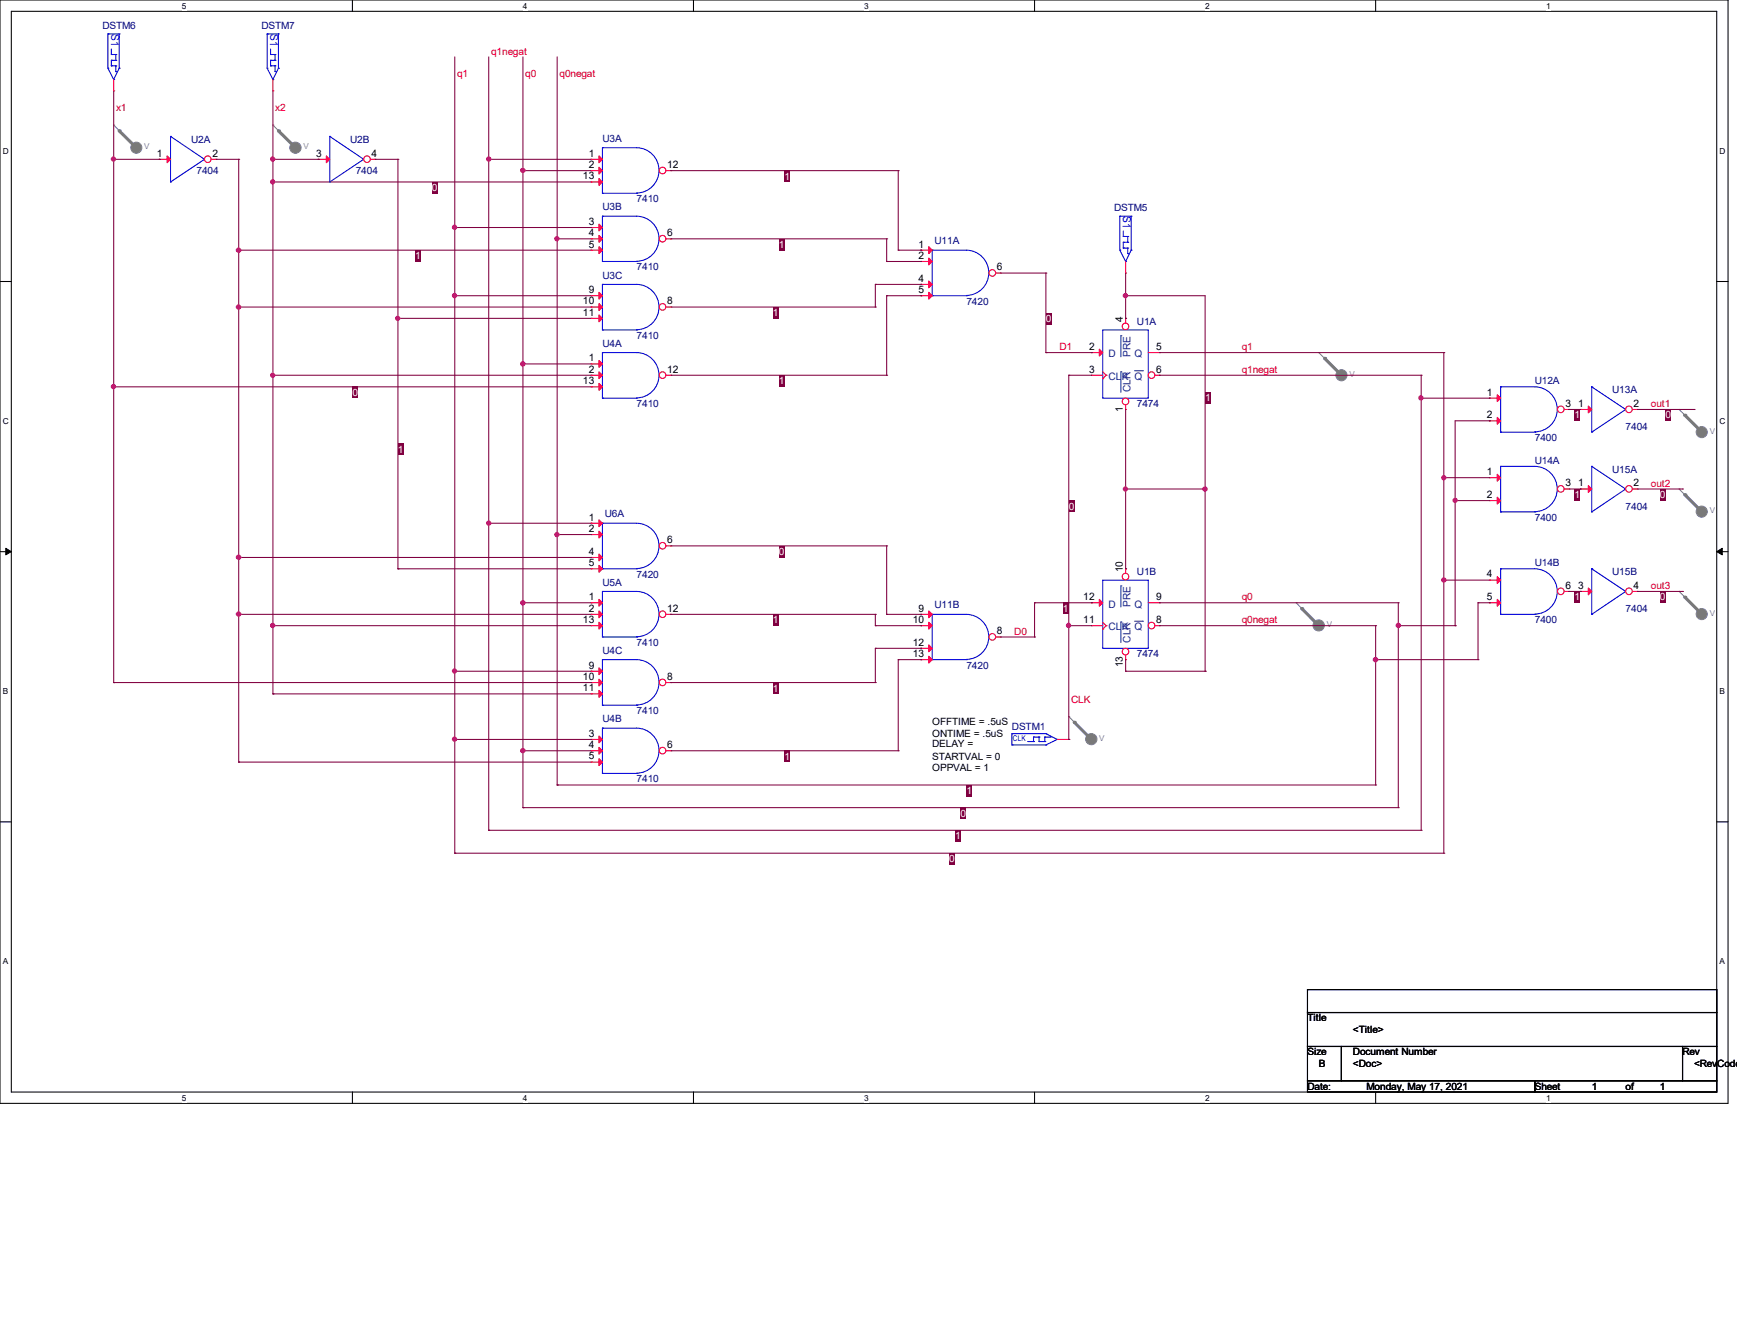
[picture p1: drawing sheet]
<svg xmlns="http://www.w3.org/2000/svg" width="279mm" height="216mm" viewBox="0 0 279 216" stroke-linecap="round" stroke-linejoin="round" font-family="sans-serif">
<path d="M0 0h278v177.4h-278zM1.8 1.8h274.3v173.8h-274.3z" fill="none" stroke="#000" stroke-width=".17"/>
<g fill="#fff">
<path d="M29.3 .2h.7v1.5h-.7z"/>
<path d="M29.3 175.8h.7v1.4h-.7z"/>
</g>
<path d="M56.7 0v1.8M56.7 175.6v1.8" fill="none" stroke="#000" stroke-width=".17"/>
<g fill="#fff">
<path d="M84.1 .2h.7v1.5h-.7z"/>
<path d="M84.1 175.8h.7v1.4h-.7z"/>
</g>
<path d="M111.5 0v1.8M111.5 175.6v1.8" fill="none" stroke="#000" stroke-width=".17"/>
<g fill="#fff">
<path d="M139 .2h.7v1.5h-.7z"/>
<path d="M139 175.8h.7v1.4h-.7z"/>
</g>
<path d="M166.4 0v1.8M166.4 175.6v1.8" fill="none" stroke="#000" stroke-width=".17"/>
<g fill="#fff">
<path d="M193.8 .2h.8v1.5h-.8z"/>
<path d="M193.8 175.8h.8v1.4h-.8z"/>
</g>
<path d="M221.3 0v1.8M221.3 175.6v1.8" fill="none" stroke="#000" stroke-width=".17"/>
<g fill="#fff">
<path d="M248.7 .2h.7v1.5h-.7z"/>
<path d="M248.7 175.8h.7v1.4h-.7z"/>
<path d="M.5 23.5h.9v1.5h-.9z"/>
<path d="M276.6 23.5h.9v1.5h-.9z"/>
<path d="M.5 67h.9v1.5h-.9z"/>
<path d="M276.6 67h.9v1.5h-.9z"/>
</g>
<path d="M0 45.3h1.8M276.1 45.3h1.9" fill="none" stroke="#000" stroke-width=".17"/>
<g fill="#fff">
<path d="M.5 110.4h.8v1.5h-.8z"/>
<path d="M276.6 110.4h.9v1.5h-.9z"/>
</g>
<path d="M0 88.7h1.8M276.1 88.7h1.9" fill="none" stroke="#000" stroke-width=".17"/>
<path d="M.9 88.1l.9 .6-.9 .5zM276.1 88.7l.9-.6v1.1z" fill="#000" stroke="#000" stroke-width=".16"/>
<g fill="#fff">
<path d="M.5 153.8h.8v1.5h-.8z"/>
<path d="M276.6 153.8h.9v1.5h-.9z"/>
</g>
<path d="M0 132.1h1.8M276.1 132.1h1.9M210.3 159.1h65.8v3.7h-65.8zM210.3 162.8h65.8v5.4h-65.8zM210.3 168.2h5.5v5.5h-5.5zM210.3 173.7h36.6v1.9h-36.6zM215.8 168.2h54.8v5.5h-54.8zM246.9 173.7h29.2v1.9h-29.2zM270.6 168.2h5.5v5.5h-5.5z" fill="none" stroke="#000" stroke-width=".17"/>
<circle cx="175.5" cy="118.8" r=".9" fill="#808080" stroke="#808080" stroke-width=".17"/>
<path d="M171.9 115.2h.1M171.9 115.2l3.7 3.7" fill="none" stroke="#808080" stroke-width=".17"/>
<path d="M172.8 116.1l2.8 2.8" fill="none" stroke="#808080" stroke-width=".51"/>
<circle cx="172.8" cy="116.1" r=".25" fill="#808080"/>
<circle cx="21.9" cy="23.7" r=".89" fill="#808080" stroke="#808080" stroke-width=".17"/>
<path d="M18.3 20.1h.1M18.3 20.1l3.6 3.6" fill="none" stroke="#808080" stroke-width=".17"/>
<path d="M19.2 21l2.7 2.7" fill="none" stroke="#808080" stroke-width=".51"/>
<circle cx="19.2" cy="21" r=".25" fill="#808080"/>
<circle cx="47.5" cy="23.8" r=".9" fill="#808080" stroke="#808080" stroke-width=".17"/>
<path d="M43.9 20.1h.1M43.9 20.1l3.6 3.6" fill="none" stroke="#808080" stroke-width=".17"/>
<path d="M44.8 21l2.7 2.7" fill="none" stroke="#808080" stroke-width=".51"/>
<circle cx="44.8" cy="21" r=".25" fill="#808080"/>
<circle cx="215.8" cy="60.3" r=".89" fill="#808080" stroke="#808080" stroke-width=".17"/>
<path d="M212.1 56.7h.1M212.1 56.7l3.7 3.6" fill="none" stroke="#808080" stroke-width=".17"/>
<path d="M213.1 57.6l2.7 2.7" fill="none" stroke="#808080" stroke-width=".51"/>
<circle cx="213.1" cy="57.6" r=".25" fill="#808080"/>
<circle cx="212.1" cy="100.5" r=".9" fill="#808080" stroke="#808080" stroke-width=".17"/>
<path d="M208.5 96.9h.1M208.5 96.9l3.6 3.7" fill="none" stroke="#808080" stroke-width=".17"/>
<path d="M209.4 97.8l2.7 2.8" fill="none" stroke="#808080" stroke-width=".51"/>
<circle cx="209.4" cy="97.8" r=".25" fill="#808080"/>
<circle cx="273.7" cy="69.5" r=".89" fill="#808080" stroke="#808080" stroke-width=".17"/>
<path d="M270.1 65.8h.1M270.1 65.8l3.7 3.7" fill="none" stroke="#808080" stroke-width=".17"/>
<path d="M271 66.8l2.8 2.7" fill="none" stroke="#808080" stroke-width=".51"/>
<circle cx="271" cy="66.8" r=".25" fill="#808080"/>
<circle cx="273.7" cy="82.3" r=".89" fill="#808080" stroke="#808080" stroke-width=".17"/>
<path d="M270.1 78.6h.1M270.1 78.6l3.7 3.7" fill="none" stroke="#808080" stroke-width=".17"/>
<path d="M271 79.5l2.8 2.8" fill="none" stroke="#808080" stroke-width=".51"/>
<circle cx="271" cy="79.5" r=".25" fill="#808080"/>
<circle cx="273.7" cy="98.7" r=".89" fill="#808080" stroke="#808080" stroke-width=".17"/>
<path d="M270.1 95.1h.1M270.1 95.1l3.7 3.7" fill="none" stroke="#808080" stroke-width=".17"/>
<path d="M271 96l2.8 2.8" fill="none" stroke="#808080" stroke-width=".51"/>
<circle cx="271" cy="96" r=".25" fill="#808080"/>
<path d="M27.4 29.3h.1M27.4 21.9h.1M27.4 21.9v7.4M27.4 21.9l5.5 3.7M32.9 25.6h.1M32.9 25.6l-5.5 3.7" fill="none" stroke="#00f" stroke-width=".17"/>
<path d="M26.9 25.1l.5 .5-.5 .6z" fill="#f00" stroke="#f00" stroke-width=".17"/>
<path d="M25.6 25.6h.1M25.6 25.6h1.8" fill="none" stroke="#f00" stroke-width=".17"/>
<circle cx="33.4" cy="25.6" r=".53" fill="#fff" stroke="#f00" stroke-width=".17"/>
<path d="M34 25.6h.8M34.8 25.6h.1M254.2 78.6h.1M254.2 78.6h1.8" fill="none" stroke="#f00" stroke-width=".17"/>
<path d="M256 75h.1M256 75v7.3M256 75l5.5 3.6M261.5 78.6h.1M261.5 78.6l-5.5 3.7M256 82.3h.1" fill="none" stroke="#00f" stroke-width=".17"/>
<path d="M255.5 78.1l.5 .5-.5 .6z" fill="#f00" stroke="#f00" stroke-width=".17"/>
<circle cx="262" cy="78.6" r=".53" fill="#fff" stroke="#f00" stroke-width=".17"/>
<path d="M262.6 78.6h.8M263.4 78.6h.1M175.6 100.6h.1M175.6 100.6h1.8M177.4 101.1h.1M177.4 100l.5 .6M177.9 100.6h.1M177.9 100.6l-.5 .5" fill="none" stroke="#f00" stroke-width=".17"/>
<path d="M177.4 93.3h7.3v10.9h-7.3z" fill="none" stroke="#00f" stroke-width=".17"/>
<circle cx="181" cy="104.8" r=".53" fill="#fff" stroke="#f00" stroke-width=".17"/>
<path d="M175.6 96.9h.1M175.6 96.9h1.8M181.1 106h.1M181.1 105.3v.7" fill="none" stroke="#f00" stroke-width=".17"/>
<path d="M180.3 100h.1M180.3 100v3.3" fill="none" stroke="#004080" stroke-width=".16"/>
<path d="M176.8 96.4l.6 .5-.6 .6z" fill="#f00" stroke="#f00" stroke-width=".17"/>
<circle cx="181" cy="92.7" r=".53" fill="#fff" stroke="#f00" stroke-width=".17"/>
<path d="M181.1 91.4h.1M181.1 91.4v.8M184.7 96.9h1.8M186.5 96.9h.1" fill="none" stroke="#f00" stroke-width=".17"/>
<path d="M180.3 94.2h.1M180.3 94.2v3.4" fill="none" stroke="#004080" stroke-width=".16"/>
<circle cx="185.2" cy="100.6" r=".53" fill="#fff" stroke="#f00" stroke-width=".17"/>
<path d="M43.9 14.6h.1M43.9 12.8v1.8M95.1 96.9h.1M95.1 96.9h1.8M185.8 100.6h.7M186.5 100.6h.1" fill="none" stroke="#f00" stroke-width=".17"/>
<path d="M182.5 99.9h1.3M183.8 99.9h.1" fill="none" stroke="#004080" stroke-width=".16"/>
<g fill="none" stroke="#00f" stroke-width=".17">
<path d="M43 11h.1M43 5.5h.1M43 5.5v5.5M43 11l.9 1.8M43 5.5h1.8M43.5 8.8h.1M43.5 9.7h.1M43.5 10.6h.1M43.5 8.8h.7M43.5 7.9v.9M43.5 9.7v.9M43.5 9.7h.7"/>
<path d="M43.5 10.6h.7M43.9 12.8h.1M44.2 8.8h.1M44.2 9.7h.1M44.2 10.6h.1M44.2 11.5h.1M44.2 8.8v.9M44.2 10.6v.9M44.8 11h.1M44.8 5.5h.1M44.8 11l-.9 1.8M44.8 5.5v5.5"/>
<path d="M96.9 95.1h5.5a3.6 3.6 0 0 1 3.6 3.6 3.6 3.6 0 0 1-3.6 3.7M96.9 95.1h.1M96.9 95.1v7.3M96.9 102.4h.1M96.9 102.4h5.5M102.4 102.4h.1"/>
</g>
<path d="M96.4 96.4l.5 .5-.5 .6z" fill="#f00" stroke="#f00" stroke-width=".17"/>
<circle cx="106.6" cy="98.7" r=".53" fill="#fff" stroke="#f00" stroke-width=".17"/>
<path d="M95.1 98.8h.1M95.1 98.8h1.8M107.1 98.8h.8M107.9 98.8h.1M95.1 100.6h.1M95.1 118.9h.1M95.1 100.6h1.8M95.1 118.9h1.8" fill="none" stroke="#f00" stroke-width=".17"/>
<g fill="#f00" stroke="#f00" stroke-width=".17">
<path d="M96.4 98.2l.5 .6-.5 .5z"/>
<path d="M96.4 100l.5 .6-.5 .5z"/>
<path d="M96.4 118.3l.5 .6-.5 .5z"/>
</g>
<path d="M96.9 117.1h5.5a3.6 3.6 0 0 1 3.6 3.6 3.6 3.6 0 0 1-3.6 3.6M96.9 117.1h.1M96.9 117.1v7.2M96.9 124.3h.1M96.9 124.3h5.5M102.4 124.3h.1" fill="none" stroke="#00f" stroke-width=".17"/>
<circle cx="106.6" cy="120.7" r=".53" fill="#fff" stroke="#f00" stroke-width=".17"/>
<path d="M239.6 76.8h.1M239.6 76.8h1.8M239.6 80.5h.1M239.6 80.5h1.8M95.1 120.7h.1M95.1 122.5h.1M95.1 120.7h1.8M95.1 122.5h1.8M107.1 120.7h.8M107.9 120.7h.1" fill="none" stroke="#f00" stroke-width=".17"/>
<g fill="#f00" stroke="#f00" stroke-width=".17">
<path d="M96.4 120.1l.5 .6-.5 .5z"/>
<path d="M96.4 122l.5 .5-.5 .6z"/>
<path d="M240.8 76.2l.6 .6-.6 .5z"/>
<path d="M240.8 79.9l.6 .6-.6 .5z"/>
</g>
<path d="M241.4 75h5.5a3.6 3.6 0 0 1 3.6 3.6 3.6 3.6 0 0 1-3.6 3.7M241.4 75h.1M241.4 75v7.3M241.4 82.3h.1M241.4 82.3h5.5M246.9 82.3h.1" fill="none" stroke="#00f" stroke-width=".17"/>
<circle cx="251.1" cy="78.6" r=".53" fill="#fff" stroke="#f00" stroke-width=".17"/>
<path d="M95.1 25.6h.1M95.1 25.6h1.8M251.6 78.6h.7M252.3 78.6h.1" fill="none" stroke="#f00" stroke-width=".17"/>
<path d="M96.9 31.1h.1M96.9 23.7h5.5a3.6 3.6 0 0 1 3.6 3.7 3.6 3.6 0 0 1-3.6 3.6M96.9 23.7h.1M96.9 23.7v7.4M96.9 31.1h5.5M102.4 31.1h.1" fill="none" stroke="#00f" stroke-width=".17"/>
<path d="M96.4 25.1l.5 .5-.5 .6z" fill="#f00" stroke="#f00" stroke-width=".17"/>
<circle cx="106.6" cy="27.4" r=".53" fill="#fff" stroke="#f00" stroke-width=".17"/>
<path d="M95.1 27.4h.1M95.1 29.3h.1M95.1 27.4h1.8M95.1 29.3h1.8M107.1 27.4h.8M107.9 27.4h.1M239.6 64h.1M239.6 67.6h.1M239.6 64h1.8M239.6 67.6h1.8" fill="none" stroke="#f00" stroke-width=".17"/>
<g fill="#f00" stroke="#f00" stroke-width=".17">
<path d="M96.4 26.9l.5 .5-.5 .6z"/>
<path d="M96.4 28.7l.5 .6-.5 .5z"/>
<path d="M240.8 63.5l.6 .5-.6 .6z"/>
<path d="M240.8 67.1l.6 .5-.6 .6z"/>
</g>
<path d="M241.4 69.5h.1M241.4 62.2h5.5a3.6 3.6 0 0 1 3.6 3.6 3.6 3.6 0 0 1-3.6 3.6M241.4 62.2h.1M241.4 62.2v7.3M241.4 69.5h5.5M246.9 69.5h.1" fill="none" stroke="#00f" stroke-width=".17"/>
<circle cx="251.1" cy="65.8" r=".53" fill="#fff" stroke="#f00" stroke-width=".17"/>
<path d="M251.6 65.8h.7M252.3 65.8h.1M254.2 65.8h.1M254.2 65.8h1.8" fill="none" stroke="#f00" stroke-width=".17"/>
<path d="M256 69.5h.1M256 62.2h.1M256 62.2v7.3M256 62.2l5.5 3.6M261.5 65.8h.1M261.5 65.8l-5.5 3.7" fill="none" stroke="#00f" stroke-width=".17"/>
<path d="M255.5 65.3l.5 .5-.5 .6z" fill="#f00" stroke="#f00" stroke-width=".17"/>
<circle cx="262" cy="65.8" r=".53" fill="#fff" stroke="#f00" stroke-width=".17"/>
<path d="M95.1 47.5h.1M95.1 47.5h1.8M262.6 65.8h.8M263.4 65.8h.1" fill="none" stroke="#f00" stroke-width=".17"/>
<path d="M96.9 53h.1M96.9 45.7h5.5a3.6 3.6 0 0 1 3.6 3.7 3.6 3.6 0 0 1-3.6 3.6M96.9 45.7h.1M96.9 45.7v7.3M96.9 53h5.5M102.4 53h.1" fill="none" stroke="#00f" stroke-width=".17"/>
<path d="M96.4 47l.5 .5-.5 .6z" fill="#f00" stroke="#f00" stroke-width=".17"/>
<circle cx="106.6" cy="49.3" r=".53" fill="#fff" stroke="#f00" stroke-width=".17"/>
<path d="M95.1 49.4h.1M95.1 51.2h.1M95.1 49.4h1.8M95.1 51.2h1.8M107.1 49.4h.8M107.9 49.4h.1M254.2 95.1h.1M254.2 95.1h1.8" fill="none" stroke="#f00" stroke-width=".17"/>
<g fill="#f00" stroke="#f00" stroke-width=".17">
<path d="M96.4 48.8l.5 .6-.5 .5z"/>
<path d="M96.4 50.6l.5 .6-.5 .5z"/>
<path d="M255.5 94.5l.5 .6-.5 .5z"/>
</g>
<path d="M256 98.8h.1M256 91.4h.1M256 91.4v7.4M256 91.4l5.5 3.7M261.5 95.1h.1M261.5 95.1l-5.5 3.7" fill="none" stroke="#00f" stroke-width=".17"/>
<circle cx="262" cy="95.1" r=".53" fill="#fff" stroke="#f00" stroke-width=".17"/>
<path d="M262.6 95.1h.8M263.4 95.1h.1" fill="none" stroke="#f00" stroke-width=".17"/>
<path d="M149.9 98.8h5.5a3.6 3.6 0 0 1 3.6 3.6 3.6 3.6 0 0 1-3.6 3.6M149.9 98.8h.1M149.9 98.8v7.2M149.9 106h.1M149.9 106h5.5M155.4 106h.1" fill="none" stroke="#00f" stroke-width=".17"/>
<circle cx="159.6" cy="102.4" r=".53" fill="#fff" stroke="#f00" stroke-width=".17"/>
<g fill="none" stroke="#f00" stroke-width=".17">
<path d="M177.4 59.8l.5 .5M175.6 60.3h.1M175.6 60.3h1.8M177.4 60.9h.1M177.9 60.3h.1M177.9 60.3l-.5 .6M148.1 98.8h.1M148.1 98.8h1.8M148.1 100.6h.1M148.1 104.2h.1M148.1 106h.1M148.1 100.6h1.8"/>
<path d="M148.1 104.2h1.8M148.1 106h1.8M160.2 102.4h.7M160.9 102.4h.1"/>
</g>
<g fill="#f00" stroke="#f00" stroke-width=".17">
<path d="M149.4 98.2l.5 .6-.5 .5z"/>
<path d="M149.4 100l.5 .6-.5 .5z"/>
<path d="M149.4 103.7l.5 .5-.5 .6z"/>
<path d="M149.4 105.5l.5 .5-.5 .6z"/>
</g>
<path d="M177.4 53h7.3v11h-7.3z" fill="none" stroke="#00f" stroke-width=".17"/>
<circle cx="181" cy="64.5" r=".53" fill="#fff" stroke="#f00" stroke-width=".17"/>
<path d="M175.6 56.7h.1M175.6 56.7h1.8M181.1 65.8h.1M181.1 65.1v.7" fill="none" stroke="#f00" stroke-width=".17"/>
<path d="M180.3 59.8h.1M180.3 59.8v3.3" fill="none" stroke="#004080" stroke-width=".16"/>
<path d="M176.8 56.1l.6 .6-.6 .5z" fill="#f00" stroke="#f00" stroke-width=".17"/>
<circle cx="181" cy="52.5" r=".53" fill="#fff" stroke="#f00" stroke-width=".17"/>
<path d="M181.1 51.2h.1M181.1 51.2v.7M184.7 56.7h1.8M186.5 56.7h.1" fill="none" stroke="#f00" stroke-width=".17"/>
<path d="M180.3 54h.1M180.3 54v3.4" fill="none" stroke="#004080" stroke-width=".16"/>
<circle cx="185.2" cy="60.3" r=".53" fill="#fff" stroke="#f00" stroke-width=".17"/>
<path d="M185.8 60.3h.7M186.5 60.3h.1M239.6 93.3h.1M239.6 96.9h.1M239.6 93.3h1.8M239.6 96.9h1.8" fill="none" stroke="#f00" stroke-width=".17"/>
<path d="M182.5 59.6h1.3M183.8 59.6h.1" fill="none" stroke="#004080" stroke-width=".16"/>
<path d="M241.4 98.8h.1M241.4 91.4h5.5a3.6 3.6 0 0 1 3.6 3.7 3.6 3.6 0 0 1-3.6 3.6M241.4 91.4h.1M241.4 91.4v7.4M241.4 98.8h5.5M246.9 98.8h.1" fill="none" stroke="#00f" stroke-width=".17"/>
<g fill="#f00" stroke="#f00" stroke-width=".17">
<path d="M240.8 92.7l.6 .6-.6 .5z"/>
<path d="M240.8 96.4l.6 .5-.6 .6z"/>
</g>
<circle cx="251.1" cy="95.1" r=".53" fill="#fff" stroke="#f00" stroke-width=".17"/>
<path d="M251.6 95.1h.7M252.3 95.1h.1M95.1 107.9h.1M95.1 107.9h1.8M170.1 118.9h1.8M171.9 118.9h.1" fill="none" stroke="#f00" stroke-width=".17"/>
<g fill="none" stroke="#00f" stroke-width=".17">
<path d="M96.9 113.4h.1M96.9 106h5.5a3.6 3.6 0 0 1 3.6 3.7 3.6 3.6 0 0 1-3.6 3.6M96.9 106h.1M96.9 106v7.4M96.9 113.4h5.5M102.4 113.4h.1M162.8 119.8h.1M162.8 117.9h.1M162.8 117.9v1.9M162.8 119.8h5.4M162.8 117.9h5.4M165.3 119.2h.9"/>
<path d="M166.2 119.2h.1M166.2 118.5h.1M166.2 118.5v.7M166.2 118.5h.9M167.1 118.5h.1M167.1 119.2h.1M167.1 119.2h1M167.1 118.5v.7M168.1 119.2h.1M168.1 118.5h.1M168.1 118.5h.9M168.1 118.5v.7"/>
<path d="M168.2 119.8h.1M168.2 117.9h.1M168.2 117.9l1.9 1M169 118.5h.1M170.1 118.9h.1M170.1 118.9l-1.9 .9"/>
</g>
<path d="M96.4 107.4l.5 .5-.5 .6z" fill="#f00" stroke="#f00" stroke-width=".17"/>
<circle cx="106.6" cy="109.7" r=".53" fill="#fff" stroke="#f00" stroke-width=".17"/>
<path d="M95.1 58.5h.1M95.1 58.5h1.8M95.1 109.7h.1M95.1 111.5h.1M95.1 109.7h1.8M95.1 111.5h1.8M107.1 109.7h.8M107.9 109.7h.1" fill="none" stroke="#f00" stroke-width=".17"/>
<g fill="#f00" stroke="#f00" stroke-width=".17">
<path d="M96.4 109.2l.5 .5-.5 .6z"/>
<path d="M96.4 111l.5 .5-.5 .6z"/>
<path d="M96.4 58l.5 .5-.5 .6z"/>
</g>
<path d="M96.9 56.7h5.5a3.6 3.6 0 0 1 3.6 3.6 3.6 3.6 0 0 1-3.6 3.7M96.9 56.7h.1M96.9 56.7v7.3M96.9 64h.1M96.9 64h5.5M102.4 64h.1" fill="none" stroke="#00f" stroke-width=".17"/>
<circle cx="106.6" cy="60.3" r=".53" fill="#fff" stroke="#f00" stroke-width=".17"/>
<path d="M95.1 60.3h.1M95.1 62.2h.1M95.1 60.3h1.8M95.1 62.2h1.8M107.1 60.3h.8M107.9 60.3h.1" fill="none" stroke="#f00" stroke-width=".17"/>
<g fill="#f00" stroke="#f00" stroke-width=".17">
<path d="M96.4 59.8l.5 .5-.5 .6z"/>
<path d="M96.4 61.6l.5 .6-.5 .5z"/>
</g>
<path d="M96.9 91.4h.1M96.9 84.1h5.5a3.6 3.6 0 0 1 3.6 3.7 3.6 3.6 0 0 1-3.6 3.6M96.9 84.1h.1M96.9 84.1v7.3M96.9 91.4h5.5M102.4 91.4h.1" fill="none" stroke="#00f" stroke-width=".17"/>
<circle cx="106.6" cy="87.7" r=".53" fill="#fff" stroke="#f00" stroke-width=".17"/>
<g fill="none" stroke="#f00" stroke-width=".17">
<path d="M18.3 14.6h.1M18.3 12.8v1.8M95.1 36.6h.1M95.1 36.6h1.8M181.1 43.9h.1M181.1 42v1.9M95.1 84.1h.1M95.1 85.9h.1M95.1 89.6h.1M95.1 91.4h.1M95.1 84.1h1.8M95.1 85.9h1.8"/>
<path d="M95.1 89.6h1.8M95.1 91.4h1.8M107.1 87.8h.8M107.9 87.8h.1"/>
</g>
<g fill="#f00" stroke="#f00" stroke-width=".17">
<path d="M96.4 83.6l.5 .5-.5 .6z"/>
<path d="M96.4 85.4l.5 .5-.5 .6z"/>
<path d="M96.4 89.1l.5 .5-.5 .6z"/>
<path d="M96.4 90.9l.5 .5-.5 .6z"/>
<path d="M96.4 36l.5 .6-.5 .5z"/>
</g>
<g fill="none" stroke="#00f" stroke-width=".17">
<path d="M17.4 11h.1M17.4 5.5h.1M17.4 5.5v5.5M17.4 11l.9 1.8M17.4 5.5h1.8M17.9 8.8h.1M17.9 9.7h.1M17.9 10.6h.1M17.9 8.8h.7M17.9 7.9v.9M17.9 9.7v.9M17.9 9.7h.7"/>
<path d="M17.9 10.6h.7M18.3 12.8h.1M18.6 8.8h.1M18.6 9.7h.1M18.6 10.6h.1M18.6 11.5h.1M18.6 8.8v.9M18.6 10.6v.9M19.2 11h.1M19.2 5.5h.1M19.2 11l-.9 1.8M19.2 5.5v5.5"/>
<path d="M96.9 34.8h5.5a3.6 3.6 0 0 1 3.6 3.6 3.6 3.6 0 0 1-3.6 3.6M96.9 34.8h.1M96.9 34.8v7.2M180.1 34.8h.1M180.1 34.8v5.4M180.1 34.8h1.8M180.7 38h.1M180.7 38.9h.1M180.7 39.9h.1M180.7 38h.7M180.7 37.1v.9M180.7 38.9v1"/>
<path d="M180.7 38.9h.7M180.7 39.9h.7M181.4 38h.1M181.4 38.9h.1M181.4 39.9h.1M181.4 38v.9M181.4 39.9v.9M181.9 34.8h.1M181.9 34.8v5.4M96.9 42h.1M96.9 42h5.5M102.4 42h.1"/>
<path d="M180.1 40.2h.1M180.1 40.2l1 1.8M181.1 42h.1M181.4 40.8h.1M181.9 40.2h.1M181.9 40.2l-.8 1.8"/>
</g>
<circle cx="106.6" cy="38.4" r=".53" fill="#fff" stroke="#f00" stroke-width=".17"/>
<path d="M51.2 25.6h.1M51.2 25.6h1.8M95.1 38.4h.1M95.1 38.4h1.8M107.1 38.4h.8M107.9 38.4h.1M95.1 40.2h.1M95.1 40.2h1.8" fill="none" stroke="#f00" stroke-width=".17"/>
<g fill="#f00" stroke="#f00" stroke-width=".17">
<path d="M96.4 37.8l.5 .6-.5 .5z"/>
<path d="M96.4 39.7l.5 .5-.5 .6z"/>
<path d="M52.5 25.1l.5 .5-.5 .6z"/>
</g>
<path d="M53 29.3h.1M53 21.9h.1M53 21.9v7.4M53 21.9l5.5 3.7M58.5 25.6h.1M58.5 25.6l-5.5 3.7" fill="none" stroke="#00f" stroke-width=".17"/>
<circle cx="59" cy="25.6" r=".53" fill="#fff" stroke="#f00" stroke-width=".17"/>
<path d="M59.6 25.6h.7M60.3 25.6h.1" fill="none" stroke="#f00" stroke-width=".17"/>
<path d="M149.9 47.5h.1M149.9 40.2h5.5a3.6 3.6 0 0 1 3.6 3.7 3.6 3.6 0 0 1-3.6 3.6M149.9 40.2h.1M149.9 40.2v7.3M149.9 47.5h5.5M155.4 47.5h.1" fill="none" stroke="#00f" stroke-width=".17"/>
<circle cx="159.6" cy="43.9" r=".53" fill="#fff" stroke="#f00" stroke-width=".17"/>
<path d="M148.1 40.2h.1M148.1 42h.1M148.1 45.7h.1M148.1 47.5h.1M148.1 40.2h1.8M148.1 42h1.8M148.1 45.7h1.8M148.1 47.5h1.8M160.2 43.9h.7M160.9 43.9h.1" fill="none" stroke="#f00" stroke-width=".17"/>
<g fill="#f00" stroke="#f00" stroke-width=".17">
<path d="M149.4 39.7l.5 .5-.5 .6z"/>
<path d="M149.4 41.5l.5 .5-.5 .6z"/>
<path d="M149.4 45.2l.5 .5-.5 .6z"/>
<path d="M149.4 47l.5 .5-.5 .6z"/>
</g>
<path d="M186.5 56.7h45.7M232.2 56.7h.1M232.2 56.7v20.1M232.2 76.8h.1M73.2 137.2h.1M73.2 137.2h159" fill="none" stroke="#800040" stroke-width=".17"/>
<path d="M152.7 137.2h.9v1.8h-.9z" fill="#800040"/>
<path d="M73.2 9.1v27.5M73.2 36.6h.1M186.5 60.3h42.1M228.6 60.3h.1M228.6 64h.1M228.6 60.3v3.7M78.6 133.5h.1M78.6 133.5h150" fill="none" stroke="#800040" stroke-width=".17"/>
<path d="M153.6 133.5h.9v1.8h-.9z" fill="#800040"/>
<path d="M78.6 9.1v16.5M78.6 25.6h.1M186.5 96.9h38.4M224.9 96.9h.1M224.9 96.9v3.7M224.9 100.6h.1M84.1 129.8h.1M84.1 129.8h140.8" fill="none" stroke="#800040" stroke-width=".17"/>
<path d="M154.5 129.8h.9v1.9h-.9z" fill="#800040"/>
<path d="M84.1 9.1v18.3M84.1 27.4h.1M186.5 100.6h34.8M221.3 100.6h.1M221.3 106h.1M221.3 100.6v5.4M89.6 126.2h.1M89.6 126.2h131.7" fill="none" stroke="#800040" stroke-width=".17"/>
<path d="M155.4 126.2h.9v1.8h-.9z" fill="#800040"/>
<g fill="none" stroke="#800040" stroke-width=".17">
<path d="M18.3 14.6v47.6M43.9 14.6v14.7M89.6 9.1v29.3M18.3 25.6h.1M18.3 25.6h7.3M25.6 25.6h.1M34.8 25.6h3.6M38.4 25.6h.1M38.4 25.6v14.6M43.9 25.6h.1M43.9 29.3h.1M43.9 25.6h7.3"/>
<path d="M43.9 29.3h51.2M51.2 25.6h.1M60.3 25.6h3.7M64 25.6h.1M64 25.6v25.6M78.6 25.6h.1M78.6 25.6h16.5M78.6 25.6v58.5M84.1 27.4h.1M84.1 27.4h11M84.1 27.4v31.1M89.6 38.4h.1"/>
<path d="M38.4 40.2h.1M64 51.2h.1M84.1 58.5h.1M18.3 62.2h.1M78.6 84.1h.1"/>
</g>
<g fill="#f0f" stroke="#f0f" stroke-width=".17">
<circle cx="18.2" cy="25.6" r=".34"/>
<circle cx="43.9" cy="25.6" r=".34"/>
<circle cx="78.6" cy="25.6" r=".34"/>
<circle cx="84.1" cy="27.4" r=".35"/>
</g>
<path d="M69.5 29.3h.9v1.8h-.9z" fill="#800040"/>
<path d="M43.9 29.3v31M73.2 36.6h.1M73.2 36.6h21.9M73.2 36.6v10.9M89.6 38.4h.1M89.6 38.4h5.5M89.6 38.4v47.5M38.4 40.2h.1M38.4 40.2h56.7M73.2 47.5h.1M43.9 60.3h.1M89.6 85.9h.1" fill="none" stroke="#800040" stroke-width=".17"/>
<g fill="#f0f" stroke="#f0f" stroke-width=".17">
<circle cx="43.9" cy="29.2" r=".34"/>
<circle cx="73.1" cy="36.5" r=".34"/>
<circle cx="89.6" cy="38.4" r=".34"/>
</g>
<path d="M66.8 40.2h.8v1.8h-.8z" fill="#800040"/>
<path d="M38.4 49.4h.1M38.4 40.2v49.4M38.4 49.4h56.7M64 51.2h.1M64 51.2h31.1M64 51.2v40.2M73.2 47.5h.1M73.2 47.5h21.9M73.2 47.5v60.4M38.4 89.6h.1M64 91.4h.1M73.2 107.9h.1" fill="none" stroke="#800040" stroke-width=".17"/>
<g fill="#f0f" stroke="#f0f" stroke-width=".17">
<circle cx="38.4" cy="40.2" r=".35"/>
<circle cx="73.1" cy="47.5" r=".34"/>
<circle cx="73.1" cy="107.9" r=".34"/>
<circle cx="38.4" cy="49.4" r=".35"/>
<circle cx="64" cy="51.2" r=".34"/>
</g>
<path d="M64 71.3h.9v1.9h-.9z" fill="#800040"/>
<path d="M84.1 58.5h.1M84.1 58.5h11M84.1 58.5v38.4M18.3 62.2h.1M18.3 62.2h76.8M43.9 60.3h.1M43.9 60.3h51.2M43.9 60.3v40.3M84.1 96.9h.1M43.9 100.6h.1" fill="none" stroke="#800040" stroke-width=".17"/>
<g fill="#f0f" stroke="#f0f" stroke-width=".17">
<circle cx="84.1" cy="58.5" r=".35"/>
<circle cx="84.1" cy="96.9" r=".35"/>
<circle cx="43.9" cy="60.3" r=".34"/>
<circle cx="43.9" cy="100.5" r=".34"/>
</g>
<path d="M56.7 62.2h.9v1.8h-.9z" fill="#800040"/>
<g fill="none" stroke="#800040" stroke-width=".17">
<path d="M18.3 62.2v47.5M38.4 89.6h.1M38.4 98.8h.1M38.4 89.6h56.7M38.4 89.6v32.9M38.4 98.8h56.7M64 91.4h.1M64 91.4h31.1M78.6 84.1h.1M78.6 84.1h16.5M78.6 84.1v49.4M84.1 96.9h.1"/>
<path d="M84.1 96.9h11M84.1 96.9v32.9M89.6 85.9h.1M89.6 85.9h5.5M89.6 85.9v40.3M18.3 109.7h.1M18.3 109.7h76.8M43.9 100.6h.1M43.9 111.5h.1M43.9 100.6h51.2M43.9 100.6v10.9M43.9 111.5h51.2"/>
<path d="M73.2 107.9h.1M73.2 118.9h.1M73.2 107.9h21.9M73.2 107.9v29.3M73.2 118.9h21.9M38.4 122.5h.1M38.4 122.5h56.7M73.2 137.2h.1M78.6 133.5h.1M84.1 120.7h.1M84.1 129.8h.1M84.1 120.7h11"/>
<path d="M89.6 126.2h.1M107.9 120.7h36.6M144.5 120.7h.1"/>
</g>
<g fill="#f0f" stroke="#f0f" stroke-width=".17">
<circle cx="18.2" cy="62.1" r=".34"/>
<circle cx="78.6" cy="84.1" r=".34"/>
<circle cx="89.6" cy="85.9" r=".34"/>
<circle cx="38.4" cy="89.6" r=".35"/>
<circle cx="38.4" cy="98.7" r=".35"/>
<circle cx="84.1" cy="120.7" r=".35"/>
<circle cx="73.1" cy="118.8" r=".34"/>
</g>
<path d="M126.2 120.7h.9v1.8h-.9z" fill="#800040"/>
<path d="M107.9 109.7h32.9M140.8 109.7h.1" fill="none" stroke="#800040" stroke-width=".17"/>
<path d="M124.3 109.7h.9v1.8h-.9z" fill="#800040"/>
<path d="M107.9 98.8h32.9M140.8 98.8h.1" fill="none" stroke="#800040" stroke-width=".17"/>
<path d="M124.3 98.8h.9v1.8h-.9z" fill="#800040"/>
<path d="M107.9 87.8h34.7M142.6 87.8h.1" fill="none" stroke="#800040" stroke-width=".17"/>
<path d="M125.3 87.8h.9v1.8h-.9z" fill="#800040"/>
<path d="M107.9 60.3h34.7M142.6 60.3h.1" fill="none" stroke="#800040" stroke-width=".17"/>
<path d="M125.3 60.3h.9v1.8h-.9z" fill="#800040"/>
<path d="M107.9 49.4h32.9M140.8 49.4h.1" fill="none" stroke="#800040" stroke-width=".17"/>
<path d="M124.3 49.4h.9v1.8h-.9z" fill="#800040"/>
<path d="M107.9 38.4h34.7M142.6 38.4h.1" fill="none" stroke="#800040" stroke-width=".17"/>
<path d="M125.3 38.4h.9v1.8h-.9z" fill="#800040"/>
<path d="M107.9 27.4h36.6M144.5 27.4h.1" fill="none" stroke="#800040" stroke-width=".17"/>
<path d="M126.2 27.4h.9v1.9h-.9z" fill="#800040"/>
<g fill="none" stroke="#800040" stroke-width=".17">
<path d="M142.6 38.4v3.6M144.5 27.4v12.8M140.8 45.7h.1M140.8 45.7v3.7M140.8 45.7h7.3M142.6 42h.1M142.6 47.5h.1M142.6 47.5v12.8M142.6 42h5.5M142.6 47.5h5.5M144.5 40.2h.1M144.5 40.2h3.6"/>
<path d="M148.1 40.2h.1M148.1 42h.1M148.1 45.7h.1M148.1 47.5h.1M160.9 43.9h7.3M168.2 43.9h.1M168.2 56.7h.1M168.2 43.9v12.8M140.8 98.8v1.8M142.6 98.8h.1M142.6 87.8v11M142.6 98.8h5.5"/>
<path d="M148.1 98.8h.1M140.8 100.6h.1M140.8 104.2h.1M140.8 104.2v5.5M140.8 100.6h7.3M140.8 104.2h7.3M144.5 106h.1M144.5 106v14.7M144.5 106h3.6M148.1 100.6h.1M148.1 104.2h.1M148.1 106h.1"/>
</g>
<path d="M168.2 50.3h.9v1.8h-.9z" fill="#800040"/>
<path d="M168.2 56.7h7.4M175.6 56.7h.1M166.4 96.9h.1M166.4 96.9v5.5M166.4 96.9h9.2M175.6 96.9h.1M160.9 102.4h5.5M166.4 102.4h.1" fill="none" stroke="#800040" stroke-width=".17"/>
<path d="M171 96.9h.9v1.8h-.9z" fill="#800040"/>
<path d="M171.9 60.3h.1M171.9 60.3h3.7M171.9 60.3v40.3M171.9 100.6h.1" fill="none" stroke="#800040" stroke-width=".17"/>
<circle cx="171.9" cy="100.5" r=".34" fill="#f0f" stroke="#f0f" stroke-width=".17"/>
<path d="M171.9 80.5h.9v1.8h-.9z" fill="#800040"/>
<path d="M193.8 47.5v31.1M181.1 78.6h.1M181.1 65.8v12.8M193.8 78.6h.1M171.9 100.6h.1M171.9 118.9h.1M171.9 100.6h3.7M171.9 100.6v18.3M181.1 107.9h.1M181.1 106v1.9M181.1 107.9h12.7M193.8 107.9h.1" fill="none" stroke="#800040" stroke-width=".17"/>
<path d="M193.8 63.1h.9v1.8h-.9z" fill="#800040"/>
<g fill="none" stroke="#800040" stroke-width=".17">
<path d="M181.1 47.5h.1M181.1 51.2h.1M181.1 47.5h12.7M181.1 43.9v7.3M193.8 78.6h.1M193.8 78.6h-12.7v12.8M193.8 78.6v29.3M234.1 67.6v12.9M239.6 64h.1M239.6 64h-11v69.5M252.3 65.8h.1M252.3 65.8h1.9"/>
<path d="M181.1 91.4h.1M234.1 80.5h.1M193.8 107.9h.1M234.1 100.6h.1M234.1 100.6h-9.2v29.2M224.9 129.8h.1M228.6 133.5h.1"/>
</g>
<g fill="#f0f" stroke="#f0f" stroke-width=".17">
<circle cx="181" cy="47.5" r=".34"/>
<circle cx="193.8" cy="78.6" r=".35"/>
<circle cx="181" cy="78.6" r=".34"/>
<circle cx="228.6" cy="64" r=".34"/>
<circle cx="224.9" cy="100.5" r=".34"/>
</g>
<path d="M253.3 65.8h.9v1.8h-.9z" fill="#800040"/>
<path d="M263.4 65.8h9.1M272.5 65.8h.1" fill="none" stroke="#800040" stroke-width=".17"/>
<path d="M267.9 65.8h.9v1.8h-.9z" fill="#800040"/>
<path d="M234.1 67.6h5.5M239.6 67.6h.1M252.3 78.6h1.9M254.2 78.6h.1" fill="none" stroke="#800040" stroke-width=".17"/>
<path d="M253.3 78.6h.9v1.8h-.9z" fill="#800040"/>
<path d="M252.3 95.1h1.9M254.2 95.1h.1" fill="none" stroke="#800040" stroke-width=".17"/>
<path d="M253.3 95.1h.9v1.8h-.9z" fill="#800040"/>
<path d="M263.4 78.6h7.2M270.6 78.6h.1" fill="none" stroke="#800040" stroke-width=".17"/>
<path d="M267 78.6h.9v1.8h-.9z" fill="#800040"/>
<path d="M263.4 95.1h7.2M270.6 95.1h.1" fill="none" stroke="#800040" stroke-width=".17"/>
<path d="M267 95.1h.9v1.8h-.9z" fill="#800040"/>
<g fill="none" stroke="#800040" stroke-width=".17">
<path d="M232.2 76.8h.1M232.2 76.8h7.4M232.2 76.8v60.4M232.2 93.3h.1M232.2 93.3h7.4M234.1 80.5h.1M234.1 80.5h5.5M234.1 80.5v20.1M237.7 96.9h.1M237.7 96.9v9.1M237.7 96.9h1.9M239.6 96.9h.1"/>
<path d="M234.1 100.6h.1M237.7 106h.1M237.7 106h-16.4v20.2M221.3 126.2h.1M232.2 137.2h.1"/>
</g>
<g fill="#f0f" stroke="#f0f" stroke-width=".17">
<circle cx="232.2" cy="76.8" r=".34"/>
<circle cx="232.2" cy="93.2" r=".34"/>
<circle cx="234.1" cy="80.4" r=".34"/>
<circle cx="221.3" cy="106" r=".35"/>
<circle cx="18.2" cy="25.6" r=".34"/>
<circle cx="43.9" cy="25.6" r=".34"/>
<circle cx="78.6" cy="25.6" r=".34"/>
<circle cx="84.1" cy="27.4" r=".35"/>
<circle cx="43.9" cy="29.2" r=".34"/>
<circle cx="73.1" cy="36.5" r=".34"/>
<circle cx="89.6" cy="38.4" r=".34"/>
<circle cx="38.4" cy="40.2" r=".35"/>
<circle cx="73.1" cy="47.5" r=".34"/>
<circle cx="73.1" cy="107.9" r=".34"/>
<circle cx="38.4" cy="49.4" r=".35"/>
<circle cx="64" cy="51.2" r=".34"/>
<circle cx="84.1" cy="58.5" r=".35"/>
<circle cx="84.1" cy="96.9" r=".35"/>
<circle cx="43.9" cy="60.3" r=".34"/>
<circle cx="43.9" cy="100.5" r=".34"/>
<circle cx="18.2" cy="62.1" r=".34"/>
<circle cx="78.6" cy="84.1" r=".34"/>
<circle cx="89.6" cy="85.9" r=".34"/>
<circle cx="38.4" cy="89.6" r=".35"/>
<circle cx="38.4" cy="98.7" r=".35"/>
<circle cx="84.1" cy="120.7" r=".35"/>
<circle cx="73.1" cy="118.8" r=".34"/>
<circle cx="171.9" cy="100.5" r=".34"/>
<circle cx="181" cy="47.5" r=".34"/>
<circle cx="193.8" cy="78.6" r=".35"/>
<circle cx="181" cy="78.6" r=".34"/>
<circle cx="228.6" cy="64" r=".34"/>
<circle cx="224.9" cy="100.5" r=".34"/>
</g>
<g font-size="1.8" fill="#00f">
<text x="17.9" y="5.5" transform="rotate(90 17.9 5.5)">S1</text>
<text x="43.5" y="5.5" transform="rotate(90 43.5 5.5)">S1</text>
<text x="180.6" y="34.8" transform="rotate(90 180.6 34.8)">S1</text>
</g>
<g font-size="1.7">
<text x="25.2" y="25.2">1</text>
<text x="34.2" y="25.2">2</text>
<text x="50.8" y="25.2">3</text>
<text x="59.8" y="25.2">4</text>
<text x="93.8" y="28.8">13</text>
<text x="94.7" y="25.2">1</text>
<text x="94.7" y="27">2</text>
<text x="107.3" y="27">12</text>
<text x="94.7" y="36.2">3</text>
<text x="94.7" y="38">4</text>
<text x="94.7" y="39.8">5</text>
<text x="107.3" y="38">6</text>
<text x="147.7" y="39.8">1</text>
<text x="147.7" y="41.6">2</text>
<text x="94.7" y="47.1">9</text>
<text x="147.7" y="45.3">4</text>
<text x="147.7" y="47.1">5</text>
<text x="160.4" y="43.5">6</text>
<text x="93.8" y="48.9">10</text>
<text x="93.8" y="50.8">11</text>
<text x="107.3" y="48.9">8</text>
<text x="180.6" y="51.8" transform="rotate(-90 180.6 51.8)">4</text>
<text x="94.7" y="58.1">1</text>
<text x="94.7" y="59.9">2</text>
<text x="107.3" y="59.9">12</text>
<text x="175.2" y="59.9">3</text>
<text x="175.2" y="56.3">2</text>
<text x="186" y="56.3">5</text>
<text x="186" y="59.9">6</text>
<text x="93.8" y="61.8">13</text>
<text x="239.2" y="63.6">1</text>
<text x="251.8" y="65.4">3</text>
<text x="253.8" y="65.4">1</text>
<text x="262.8" y="65.4">2</text>
<text x="180.6" y="66.2" transform="rotate(-90 180.6 66.2)">1</text>
<text x="239.2" y="67.2">2</text>
<text x="239.2" y="76.4">1</text>
<text x="94.7" y="83.7">1</text>
<text x="239.2" y="80.1">2</text>
<text x="251.8" y="78.2">3</text>
<text x="253.8" y="78.2">1</text>
<text x="262.8" y="78.2">2</text>
<text x="94.7" y="85.5">2</text>
<text x="94.7" y="89.2">4</text>
<text x="107.3" y="87.3">6</text>
<text x="94.7" y="91">5</text>
<text x="180.6" y="92" transform="rotate(-90 180.6 92)">10</text>
<text x="239.2" y="92.8">4</text>
<text x="251.8" y="94.7">6</text>
<text x="253.8" y="94.7">3</text>
<text x="262.8" y="94.7">4</text>
<text x="93.8" y="100.2">13</text>
<text x="94.7" y="96.5">1</text>
<text x="94.7" y="98.3">2</text>
<text x="107.3" y="98.3">12</text>
<text x="146.8" y="100.2">10</text>
<text x="147.7" y="98.3">9</text>
<text x="160.4" y="102">8</text>
<text x="174.2" y="100.2">11</text>
<text x="174.2" y="96.5">12</text>
<text x="186" y="96.5">9</text>
<text x="186" y="100.2">8</text>
<text x="239.2" y="96.5">5</text>
<text x="94.7" y="107.5">9</text>
<text x="146.8" y="103.8">12</text>
<text x="146.8" y="105.6">13</text>
<text x="180.6" y="107.3" transform="rotate(-90 180.6 107.3)">13</text>
<text x="93.8" y="109.3">10</text>
<text x="93.8" y="111.1">11</text>
<text x="107.3" y="109.3">8</text>
<text x="94.7" y="118.4">3</text>
<text x="94.7" y="120.3">4</text>
<text x="94.7" y="122.1">5</text>
<text x="107.3" y="120.3">6</text>
</g>
<g font-size="1.7" fill="#004080">
<text x="178.3" y="57.4">D</text>
<text x="181.8" y="57.4" transform="rotate(-90 181.8 57.4)">PRE</text>
<text x="182.5" y="57.4">Q</text>
<text x="178.3" y="61.1">CLK Q</text>
<text x="181.8" y="63.1" transform="rotate(-90 181.8 63.1)">CLR</text>
<text x="178.3" y="101.3">CLK Q</text>
<text x="178.3" y="97.7">D</text>
<text x="181.8" y="97.6" transform="rotate(-90 181.8 97.6)">PRE</text>
<text x="182.5" y="97.7">Q</text>
<text x="181.8" y="103.3" transform="rotate(-90 181.8 103.3)">CLR</text>
</g>
<g font-size="1.6" fill="#000080">
<text x="16.5" y="4.7">DSTM6</text>
<text x="42" y="4.7">DSTM7</text>
<text x="30.7" y="23">U2A</text>
<text x="56.3" y="23">U2B</text>
<text x="96.9" y="22.8">U3A</text>
<text x="31.6" y="27.9">7404</text>
<text x="57.2" y="27.9">7404</text>
<text x="96.9" y="33.8">U3B</text>
<text x="102.4" y="32.5">7410</text>
<text x="179.2" y="34">DSTM5</text>
<text x="150.3" y="39.3">U11A</text>
<text x="96.9" y="44.8">U3C</text>
<text x="102.4" y="43.5">7410</text>
<text x="155.4" y="49">7420</text>
<text x="182.9" y="52.3">U1A</text>
<text x="96.9" y="55.8">U4A</text>
<text x="102.4" y="54.5">7410</text>
<text x="102.4" y="65.4">7410</text>
<text x="182.9" y="65.4">7474</text>
<text x="246.9" y="61.8">U12A</text>
<text x="259.3" y="63.2">U13A</text>
<text x="246.9" y="70.9">7400</text>
<text x="261.5" y="69.1">7404</text>
<text x="246.9" y="74.6">U14A</text>
<text x="259.3" y="76">U15A</text>
<text x="97.3" y="83.2">U6A</text>
<text x="246.9" y="83.7">7400</text>
<text x="261.5" y="81.9">7404</text>
<text x="96.9" y="94.2">U5A</text>
<text x="102.4" y="92.9">7420</text>
<text x="182.9" y="92.5">U1B</text>
<text x="246.9" y="91.1">U14B</text>
<text x="259.3" y="92.5">U15B</text>
<text x="150.3" y="97.8">U11B</text>
<text x="246.9" y="100.2">7400</text>
<text x="261.5" y="98.3">7404</text>
<text x="96.9" y="105.1">U4C</text>
<text x="102.4" y="103.8">7410</text>
<text x="155.4" y="107.5">7420</text>
<text x="182.9" y="105.7">7474</text>
<text x="96.9" y="116.1">U4B</text>
<text x="102.4" y="114.8">7410</text>
<text x="162.8" y="117.4">DSTM1</text>
<text x="102.4" y="125.8">7410</text>
</g>
<g font-size="1.6" fill="#f00">
<text x="79" y="8.8">q1negat</text>
<text x="18.7" y="17.9">x1</text>
<text x="44.3" y="17.9">x2</text>
<text x="73.5" y="12.4">q1</text>
<text x="84.5" y="12.4">q0</text>
<text x="90" y="12.4">q0negat</text>
<text x="170.4" y="56.3">D1</text>
<text x="199.7" y="56.3">q1</text>
<text x="199.7" y="59.9">q1negat</text>
<text x="265.6" y="65.4">out1</text>
<text x="265.6" y="78.2">out2</text>
<text x="265.6" y="94.7">out3</text>
<text x="199.7" y="96.5">q0</text>
<text x="199.7" y="100.2">q0negat</text>
<text x="163.1" y="102">D0</text>
<text x="172.3" y="113">CLK</text>
</g>
<g font-size="1.6" fill="#fff">
<text x="126.2" y="28.9">1</text>
<text x="69.5" y="30.7">0</text>
<text x="66.8" y="41.7">1</text>
<text x="125.3" y="39.8">1</text>
<text x="124.3" y="50.8">1</text>
<text x="168.2" y="51.7">0</text>
<text x="56.7" y="63.6">0</text>
<text x="125.3" y="61.8">1</text>
<text x="193.8" y="64.5">1</text>
<text x="253.3" y="67.3">1</text>
<text x="267.9" y="67.3">0</text>
<text x="64" y="72.8">1</text>
<text x="171.9" y="81.9">0</text>
<text x="253.3" y="80.1">1</text>
<text x="267" y="80.1">0</text>
<text x="125.3" y="89.2">0</text>
<text x="124.3" y="100.2">1</text>
<text x="171" y="98.3">1</text>
<text x="253.3" y="96.5">1</text>
<text x="267" y="96.5">0</text>
<text x="124.3" y="111.2">1</text>
<text x="126.2" y="122.1">1</text>
<text x="154.5" y="131.3">0</text>
<text x="155.4" y="127.6">1</text>
<text x="153.6" y="134.9">1</text>
<text x="152.7" y="138.6">0</text>
</g>
<g font-size="1.6">
<text x="149.9" y="116.6">OFFTIME = .5uS</text>
<text x="149.9" y="118.5">ONTIME = .5uS</text>
<text x="149.9" y="120.1">DELAY =</text>
<text x="149.9" y="122.1">STARTVAL = 0</text>
<text x="149.9" y="124">OPPVAL = 1</text>
<text x="210.3" y="164.2">Title</text>
<text x="217.6" y="166">&lt;Title&gt;</text>
<text x="210.3" y="169.7">Size</text>
<text x="212.1" y="171.5">B</text>
<text x="217.6" y="169.7">Document Number</text>
<text x="217.6" y="171.5">&lt;Doc&gt;</text>
<text x="270.6" y="169.7">Rev</text>
<text x="272.5" y="171.5">&lt;RevCode&gt;</text>
<text x="210.3" y="175.2">Date:</text>
<text x="219.8" y="175.2">Monday, May 17, 2021</text>
<text x="246.9" y="175.2">Sheet</text>
<text x="256" y="175.2">1</text>
<text x="261.5" y="175.2">of</text>
<text x="267" y="175.2">1</text>
</g>
<g font-size="1.3">
<text x="29.3" y="1.4">5</text>
<text x="84.1" y="1.4">4</text>
<text x="139" y="1.4">3</text>
<text x="193.8" y="1.4">2</text>
<text x="248.7" y="1.4">1</text>
<text x=".5" y="24.7">D</text>
<text x="276.6" y="24.7">D</text>
<text x=".5" y="68.2">C</text>
<text x="276.6" y="68.2">C</text>
<text x=".5" y="111.6">B</text>
<text x="276.6" y="111.6">B</text>
<text x=".5" y="155">A</text>
<text x="276.6" y="155">A</text>
<text x="29.3" y="177">5</text>
<text x="84.1" y="177">4</text>
<text x="139" y="177">3</text>
<text x="193.8" y="177">2</text>
<text x="248.7" y="177">1</text>
</g>
<g font-size="1.3" fill="#808080">
<text x="23.2" y="24">V</text>
<text x="48.8" y="24">V</text>
<text x="217.1" y="60.6">V</text>
<text x="275" y="69.7">V</text>
<text x="275" y="82.5">V</text>
<text x="213.4" y="100.8">V</text>
<text x="275" y="99">V</text>
<text x="176.8" y="119.1">V</text>
</g>
<text font-size="1.3" fill="#00f" x="162.9" y="119.1">CLK</text>
</svg>
